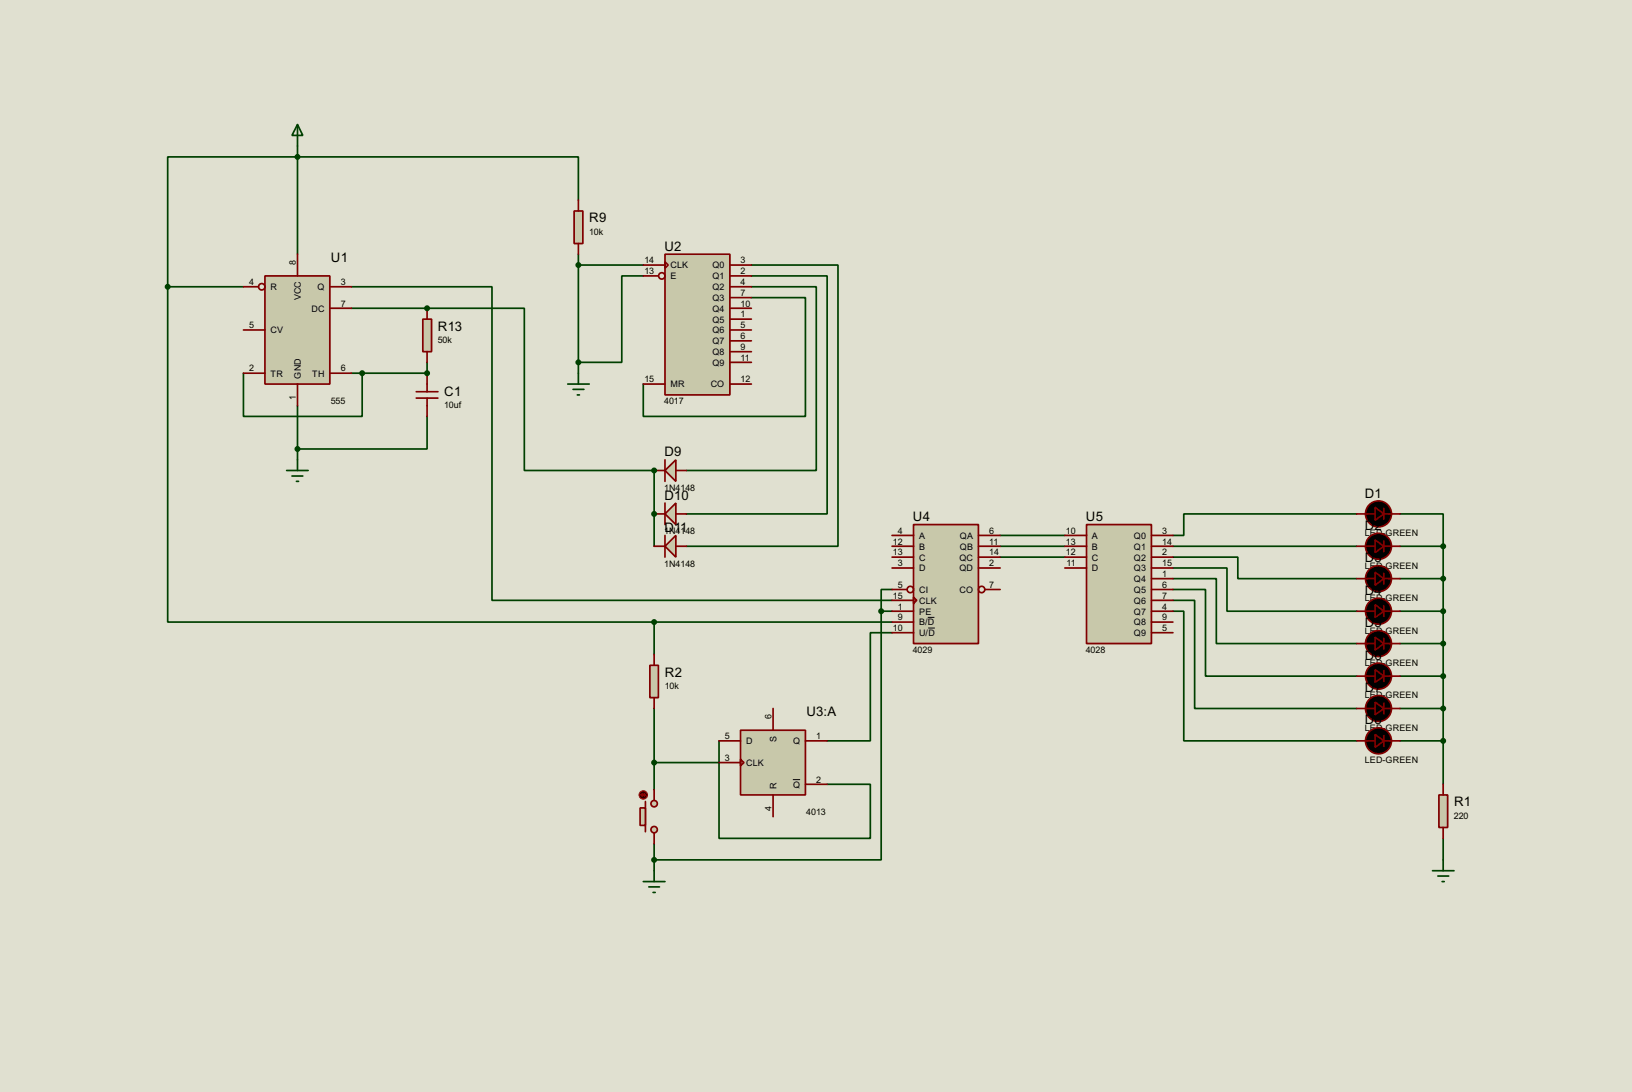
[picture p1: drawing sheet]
<svg xmlns="http://www.w3.org/2000/svg" width="383mm" height="256mm" viewBox="0 0 383 256" stroke-linecap="round" stroke-linejoin="round" font-family="sans-serif">
<path d="M0 0h383.5v256.5h-383.5z" fill="#e0e0d0"/>
<g fill="none" stroke="#004000" stroke-width=".4">
<path d="M69.9 34.3v25.4M135.9 47v-10.1h-96.5v30.5h17.8M82.6 67.4h33v73.6h94M176.6 69.9h12.7v27.9h-38.1v-7.6M100.4 85.1v2.6M235 125.8h15.2M235 128.3h15.2M235 130.9h15.2M275.6 130.9h15.3v5h27.9M275.6 133.4h12.7v10.2h30.5M275.6 135.9h10.2v15.3h33M275.6 138.5h7.7v20.3h35.5"/>
<path d="M275.6 128.3h43.2M318.8 120.7h-40.6v5.1h-2.6M329 120.7h10.1v7.6M329 128.3h10.1M329 135.9h10.1M339.1 128.3v38.1h-10.1M209.6 148.6h-5.1v25.4h-10.1M275.6 141h5.1v25.4h38.1M275.6 143.6h2.6v30.4h40.6M329 158.8h10.1M329 151.2h10.1M329 143.6h10.1"/>
<path d="M169 174v22.9h35.5v-12.7h-10.1"/>
</g>
<circle cx="100.4" cy="87.7" r=".2" fill="#004000"/>
<path d="M82.6 72.4h17.8M57.2 87.7v10.1h27.9v-10.1M69.9 95.3v12.7M82.6 87.7h17.8M100.4 97.8v7.7h-30.5M329 174h10.1M339.1 166.4v17.8M339.1 196.9v5.1" fill="none" stroke="#004000" stroke-width=".4"/>
<circle cx="100.4" cy="72.4" r=".2" fill="#004000"/>
<path d="M100.4 72.4h22.8v38.1h30.5" fill="none" stroke="#004000" stroke-width=".4"/>
<circle cx="153.7" cy="110.5" r=".2" fill="#004000"/>
<path d="M153.7 110.5v10.2" fill="none" stroke="#004000" stroke-width=".4"/>
<circle cx="153.7" cy="120.7" r=".2" fill="#004000"/>
<g fill="none" stroke="#004000" stroke-width=".4">
<path d="M135.9 59.7v28M39.4 67.4v78.7h114.3M135.9 62.3h15.3M151.2 64.8h-5.1v20.3h-10.2M176.6 67.4h15.2v43.1h-30.5M176.6 64.8h17.8v55.9h-33.1M176.6 62.3h20.3v66h-35.6M153.7 120.7v7.6M209.6 138.5h-2.5v5.1M153.7 146.1v7.6M153.7 146.1h55.9M207.1 143.6v58.4h-53.4"/>
<path d="M207.1 143.6h2.5M153.7 166.4v19.1M153.7 179.1h15.3M153.7 198.2v6.3"/>
</g>
<path d="M62.3 64.8h15.2v25.4h-15.2z" fill="#c8c8aa" stroke="#800000" stroke-width=".4"/>
<g fill="none" stroke="#800000" stroke-width=".4">
<path d="M69.9 59.7v5.1M57.2 67.4h3.6M57.2 77.5h5.1M77.5 67.4h5.1M77.5 72.4h5.1M57.2 87.7h5.1M69.9 90.2v5.1M77.5 87.7h5.1"/>
<circle cx="61.5" cy="67.4" r=".75"/>
</g>
<path d="M156.3 59.7h15.2v33.1h-15.2z" fill="#c8c8aa" stroke="#800000" stroke-width=".4"/>
<g fill="none" stroke="#800000" stroke-width=".4">
<path d="M151.2 62.3h5.1M151.2 64.8h3.5M156.3 61.5l.7 .8-.7 .7zM171.5 62.3h5.1M171.5 64.8h5.1M171.5 67.4h5.1M171.5 69.9h5.1M171.5 72.4h5.1M171.5 75h5.1M171.5 77.5h5.1M151.2 90.2h5.1M171.5 90.2h5.1"/>
<path d="M171.5 80.1h5.1M171.5 82.6h5.1M171.5 85.1h5.1"/>
<circle cx="155.5" cy="64.8" r=".75"/>
</g>
<path d="M174 171.5h15.3v15.2h-15.3z" fill="#c8c8aa" stroke="#800000" stroke-width=".4"/>
<path d="M169 174h5M169 179.1h5M174 178.4l.8 .7-.8 .8zM181.7 166.4v5.1M189.3 174h5.1M181.7 186.7v5.1M189.3 184.2h5.1" fill="none" stroke="#800000" stroke-width=".4"/>
<path d="M186.3 183.1h1.7" fill="none" stroke="#000" stroke-width=".23"/>
<path d="M214.7 123.2h15.2v28h-15.2z" fill="#c8c8aa" stroke="#800000" stroke-width=".4"/>
<g fill="none" stroke="#800000" stroke-width=".4">
<path d="M209.6 125.8h5.1M209.6 128.3h5.1M209.6 130.9h5.1M209.6 133.4h5.1M209.6 138.5h3.6M229.9 125.8h5.1M229.9 128.3h5.1M229.9 130.9h5.1M229.9 133.4h5.1M231.4 138.5h3.6M209.6 141h5.1M209.6 143.6h5.1"/>
<path d="M209.6 146.1h5.1M209.6 148.6h5.1M214.7 140.3l.7 .7-.7 .8z"/>
<circle cx="213.9" cy="138.5" r=".75"/>
<circle cx="230.6" cy="138.5" r=".75"/>
</g>
<path d="M218 145h1.6M218.1 147.5h1.6" fill="none" stroke="#000" stroke-width=".23"/>
<path d="M255.3 123.2h15.3v28h-15.3z" fill="#c8c8aa" stroke="#800000" stroke-width=".4"/>
<g fill="none" stroke="#800000" stroke-width=".4">
<path d="M325.2 119.4v2.6M250.2 125.8h5.1M250.2 128.3h5.1M250.2 130.9h5.1M250.2 133.4h5.1M270.6 125.8h5M270.6 128.3h5M270.6 130.9h5M270.6 133.4h5M270.6 135.9h5M270.6 138.5h5M318.8 128.3h4.3"/>
<path d="M318.8 135.9h4.3M318.8 120.7h4.3M325.2 128.3h3.8M325.2 135.9h3.8M325.2 127.1v2.5M325.2 134.7v2.5M325.2 120.7h3.8M270.6 141h5M270.6 143.6h5M270.6 146.1h5M270.6 148.6h5M318.8 143.6h4.3"/>
<path d="M318.8 151.2h4.3M318.8 158.8h4.3M325.2 143.6h3.8M325.2 142.3v2.5M325.2 149.9v2.6M325.2 157.5v2.6M325.2 151.2h3.8M325.2 158.8h3.8M318.8 166.4h4.3M318.8 174h4.3M325.2 165.2v2.5M325.2 172.8v2.5"/>
<path d="M325.2 166.4h3.8M325.2 174h3.8"/>
</g>
<g fill="#000" stroke="#800000" stroke-width=".4">
<path d="M323.1 119.2l2.1 1.5-2.1 1.5zM323.1 126.8l2.1 1.5-2.1 1.5zM323.1 134.4l2.1 1.5-2.1 1.6zM323.1 142l2.1 1.6-2.1 1.5zM323.1 149.7l2.1 1.5-2.1 1.5zM323.1 157.3l2.1 1.5-2.1 1.5zM323.1 164.9l2.1 1.5-2.1 1.5zM323.1 172.5l2.1 1.5-2.1 1.6z"/>
<circle cx="323.9" cy="120.7" r="3.1"/>
<circle cx="323.9" cy="128.3" r="3.1"/>
<circle cx="323.9" cy="135.9" r="3.1"/>
<circle cx="323.9" cy="143.6" r="3.1"/>
<circle cx="323.9" cy="151.2" r="3.1"/>
<circle cx="323.9" cy="158.8" r="3.1"/>
<circle cx="323.9" cy="174" r="3.1"/>
<circle cx="323.9" cy="166.4" r="3.1"/>
</g>
<path d="M69.9 29.3l1.3 2.5h-2.6zM69.9 29.3v5M336.6 204.5h5.1M337.9 205.8h2.5M338.9 207.1h.5M339.1 202v2.5" fill="none" stroke="#004000" stroke-width=".4"/>
<g fill="#004000" stroke="#004000" stroke-width=".4">
<circle cx="339.1" cy="166.4" r=".5"/>
<circle cx="339.1" cy="158.8" r=".5"/>
<circle cx="339.1" cy="151.2" r=".5"/>
<circle cx="339.1" cy="143.6" r=".5"/>
<circle cx="339.1" cy="135.9" r=".5"/>
<circle cx="339.1" cy="128.3" r=".5"/>
</g>
<path d="M134.9 49.6h2.1v7.6h-2.1z" fill="#c8c8aa" stroke="#800000" stroke-width=".4"/>
<path d="M135.9 47v2.6M135.9 57.2v2.5" fill="none" stroke="#800000" stroke-width=".4"/>
<path d="M133.4 90.2h5.1M134.7 91.5h2.5M135.7 92.8h.5M135.9 87.7v2.5" fill="none" stroke="#004000" stroke-width=".4"/>
<path d="M156.3 110.5l2.5-2.5v5.1z" fill="#c8c8aa" stroke="#800000" stroke-width=".4"/>
<path d="M153.7 110.5h2.6M156.3 108v5.1M158.8 110.5h2.5" fill="none" stroke="#800000" stroke-width=".4"/>
<path d="M156.3 120.7l2.5-2.5v5z" fill="#c8c8aa" stroke="#800000" stroke-width=".4"/>
<path d="M156.3 118.2v5M153.7 120.7h2.6M158.8 120.7h2.5" fill="none" stroke="#800000" stroke-width=".4"/>
<path d="M156.3 128.3l2.5-2.5v5.1z" fill="#c8c8aa" stroke="#800000" stroke-width=".4"/>
<path d="M153.7 128.3h2.6M156.3 125.8v5.1M158.8 128.3h2.5" fill="none" stroke="#800000" stroke-width=".4"/>
<g fill="#004000" stroke="#004000" stroke-width=".4">
<circle cx="69.9" cy="36.9" r=".5"/>
<circle cx="39.4" cy="67.4" r=".5"/>
</g>
<path d="M99.4 75h2v7.6h-2z" fill="#c8c8aa" stroke="#800000" stroke-width=".4"/>
<path d="M100.4 72.4v2.6M97.8 92h5.1M97.8 93.5h5.1M100.4 82.6v2.5M100.4 87.7v4.3M100.4 93.5v4.3" fill="none" stroke="#800000" stroke-width=".4"/>
<path d="M67.4 110.5h5M68.6 111.8h2.6M69.7 113.1h.5M69.9 108v2.5" fill="none" stroke="#004000" stroke-width=".4"/>
<g fill="#004000" stroke="#004000" stroke-width=".4">
<circle cx="100.3" cy="87.7" r=".5"/>
<circle cx="85.1" cy="87.7" r=".5"/>
</g>
<path d="M338.1 186.7h2.1v7.7h-2.1z" fill="#c8c8aa" stroke="#800000" stroke-width=".4"/>
<path d="M339.1 184.2v2.5M339.1 194.4v2.5" fill="none" stroke="#800000" stroke-width=".4"/>
<g fill="#004000" stroke="#004000" stroke-width=".4">
<circle cx="339.1" cy="174" r=".5"/>
<circle cx="69.9" cy="105.5" r=".5"/>
<circle cx="100.3" cy="72.4" r=".5"/>
<circle cx="153.7" cy="110.5" r=".5"/>
<circle cx="153.7" cy="120.7" r=".5"/>
</g>
<path d="M152.7 156.3h2v7.6h-2z" fill="#c8c8aa" stroke="#800000" stroke-width=".4"/>
<path d="M153.7 153.7v2.6M153.7 163.9v2.5" fill="none" stroke="#800000" stroke-width=".4"/>
<g fill="#c8c8aa" stroke="#800000" stroke-width=".4">
<circle cx="153.7" cy="188.8" r=".75"/>
<circle cx="153.7" cy="194.9" r=".75"/>
</g>
<path d="M151.7 188.3v7.1" fill="none" stroke="#800000" stroke-width=".4"/>
<path d="M150.4 189.8h1.3v4.1h-1.3z" fill="#c8c8aa" stroke="#800000" stroke-width=".4"/>
<path d="M153.7 185.5v2.5M153.7 195.6v2.6" fill="none" stroke="#800000" stroke-width=".4"/>
<circle cx="151.1" cy="186.7" r="1" fill="#400000" stroke="#f00" stroke-width=".23"/>
<path d="M150.7 186.7h1M150.7 186.7l.2 .3M150.9 186.5l-.2 .2M151.4 186.5l.3 .2M151.7 186.7l-.3 .3" fill="none" stroke="#f00" stroke-width=".23"/>
<g fill="#004000" stroke="#004000" stroke-width=".4">
<circle cx="153.7" cy="146.1" r=".5"/>
<circle cx="153.7" cy="179.1" r=".5"/>
<circle cx="153.7" cy="202" r=".5"/>
<circle cx="207" cy="143.6" r=".5"/>
<circle cx="135.9" cy="62.3" r=".5"/>
<circle cx="135.9" cy="85.1" r=".5"/>
</g>
<path d="M151.2 207.1h5.1M152.5 208.3h2.5M153.5 209.6h.5M153.7 204.5v2.6" fill="none" stroke="#004000" stroke-width=".4"/>
<g font-size="3.5">
<text x="138.5" y="52.2">R9</text>
<text x="156.1" y="58.9">U2</text>
<text x="77.8" y="61.4">U1</text>
<text x="102.9" y="77.6">R13</text>
<text x="104.4" y="92.9">C1</text>
<text x="156.1" y="107.2">D9</text>
<text x="156.1" y="117.4">D10</text>
<text x="320.7" y="116.9">D1</text>
<text x="156.1" y="125">D11</text>
<text x="214.5" y="122.4">U4</text>
<text x="255.2" y="122.4">U5</text>
<text x="320.7" y="124.5">D2</text>
<text x="320.7" y="132.1">D3</text>
<text x="320.7" y="139.7">D4</text>
<text x="320.7" y="147.3">D5</text>
<text x="320.7" y="155">D6</text>
<text x="156.3" y="159">R2</text>
<text x="320.7" y="162.6">D7</text>
<text x="189.5" y="168.2">U3:A</text>
<text x="320.7" y="170.2">D8</text>
<text x="341.7" y="189.4">R1</text>
</g>
<g font-size="2.4">
<text x="138.4" y="55.1">10k</text>
<text x="69.5" y="62.3" transform="rotate(-90 69.5 62.3)">8</text>
<text x="151.4" y="61.9">14</text>
<text x="151.4" y="64.4">13</text>
<text x="157.5" y="63.1">CLK</text>
<text x="157.5" y="65.6">E</text>
<text x="167.4" y="63.1">Q0</text>
<text x="167.4" y="65.6">Q1</text>
<text x="174" y="61.9">3</text>
<text x="174" y="64.4">2</text>
<text x="58.6" y="67">4</text>
<text x="63.6" y="68.1">R</text>
<text x="70.7" y="70.6" transform="rotate(-90 70.7 70.6)">VCC</text>
<text x="74.6" y="68.1">Q</text>
<text x="80.1" y="72">7</text>
<text x="80.1" y="67">3</text>
<text x="167.4" y="68.1">Q2</text>
<text x="167.4" y="70.7">Q3</text>
<text x="174" y="67">4</text>
<text x="174" y="69.5">7</text>
<text x="174" y="72">10</text>
<text x="58.6" y="77.1">5</text>
<text x="73.2" y="73.2">DC</text>
<text x="167.4" y="73.2">Q4</text>
<text x="167.4" y="75.8">Q5</text>
<text x="174" y="74.6">1</text>
<text x="174" y="77.1">5</text>
<text x="63.6" y="78.3">CV</text>
<text x="102.9" y="80.6">50k</text>
<text x="167.4" y="78.3">Q6</text>
<text x="167.4" y="80.8">Q7</text>
<text x="167.4" y="83.4">Q8</text>
<text x="174" y="79.7">6</text>
<text x="174" y="82.2">9</text>
<text x="58.6" y="87.3">2</text>
<text x="63.6" y="88.5">TR</text>
<text x="70.7" y="88.9" transform="rotate(-90 70.7 88.9)">GND</text>
<text x="73.4" y="88.5">TH</text>
<text x="80.1" y="87.3">6</text>
<text x="151.4" y="89.8">15</text>
<text x="167.4" y="85.9">Q9</text>
<text x="174" y="89.8">12</text>
<text x="174" y="84.7">11</text>
<text x="69.5" y="93.9" transform="rotate(-90 69.5 93.9)">1</text>
<text x="77.7" y="95">555</text>
<text x="104.4" y="95.8">10uf</text>
<text x="156.1" y="95">4017</text>
<text x="157.5" y="91">MR</text>
<text x="167" y="91">CO</text>
<text x="156.1" y="115.3">1N4148</text>
<text x="156.1" y="125.4">1N4148</text>
<text x="211" y="125.4">4</text>
<text x="232.5" y="125.4">6</text>
<text x="250.5" y="125.4">10</text>
<text x="273.1" y="125.4">3</text>
<text x="320.7" y="126">LED-GREEN</text>
<text x="209.8" y="127.9">12</text>
<text x="209.8" y="130.5">13</text>
<text x="216" y="126.6">A</text>
<text x="216" y="129.1">B</text>
<text x="216" y="131.7">C</text>
<text x="225.4" y="131.7">QC</text>
<text x="225.5" y="126.6">QA</text>
<text x="225.5" y="129.1">QB</text>
<text x="232.5" y="127.9">11</text>
<text x="232.5" y="130.5">14</text>
<text x="250.5" y="127.9">13</text>
<text x="250.5" y="130.5">12</text>
<text x="256.6" y="126.6">A</text>
<text x="256.6" y="129.1">B</text>
<text x="256.6" y="131.7">C</text>
<text x="266.4" y="126.6">Q0</text>
<text x="266.4" y="129.1">Q1</text>
<text x="266.4" y="131.7">Q2</text>
<text x="273.1" y="127.9">14</text>
<text x="273.1" y="130.5">2</text>
<text x="156.1" y="133.1">1N4148</text>
<text x="211" y="133">3</text>
<text x="216" y="134.2">D</text>
<text x="225.4" y="134.2">QD</text>
<text x="232.5" y="133">2</text>
<text x="250.6" y="133">11</text>
<text x="256.6" y="134.2">D</text>
<text x="266.4" y="134.2">Q3</text>
<text x="266.4" y="136.7">Q4</text>
<text x="273.1" y="133">15</text>
<text x="273.1" y="135.5">1</text>
<text x="320.7" y="133.6">LED-GREEN</text>
<text x="209.8" y="140.6">15</text>
<text x="211" y="138.1">5</text>
<text x="211" y="143.2">1</text>
<text x="216" y="139.3">CI</text>
<text x="216" y="141.8">CLK</text>
<text x="225.4" y="139.3">CO</text>
<text x="232.5" y="138.1">7</text>
<text x="266.4" y="139.3">Q5</text>
<text x="266.4" y="141.8">Q6</text>
<text x="273.1" y="138.1">6</text>
<text x="273.1" y="140.6">7</text>
<text x="273.1" y="143.2">4</text>
<text x="320.7" y="141.2">LED-GREEN</text>
<text x="209.8" y="148.2">10</text>
<text x="211" y="145.7">9</text>
<text x="216" y="144.4">PE</text>
<text x="216" y="146.9">B/D</text>
<text x="216" y="149.4">U/D</text>
<text x="266.4" y="144.4">Q7</text>
<text x="266.4" y="146.9">Q8</text>
<text x="266.4" y="149.4">Q9</text>
<text x="273.1" y="145.7">9</text>
<text x="273.1" y="148.2">5</text>
<text x="320.7" y="148.8">LED-GREEN</text>
<text x="214.5" y="153.4">4029</text>
<text x="255.1" y="153.4">4028</text>
<text x="156.2" y="161.9">10k</text>
<text x="320.7" y="156.4">LED-GREEN</text>
<text x="320.7" y="164.1">LED-GREEN</text>
<text x="170.4" y="173.6">5</text>
<text x="181.3" y="169" transform="rotate(-90 181.3 169)">6</text>
<text x="191.8" y="173.6">1</text>
<text x="320.7" y="171.7">LED-GREEN</text>
<text x="170.4" y="178.7">3</text>
<text x="175.3" y="174.8">D</text>
<text x="175.3" y="179.9">CLK</text>
<text x="182.4" y="174.2" transform="rotate(-90 182.4 174.2)">S</text>
<text x="186.3" y="174.8">Q</text>
<text x="320.7" y="179.3">LED-GREEN</text>
<text x="182.4" y="185.4" transform="rotate(-90 182.4 185.4)">R</text>
<text x="186.3" y="185">Q</text>
<text x="191.8" y="183.8">2</text>
<text x="181.3" y="190.4" transform="rotate(-90 181.3 190.4)">4</text>
<text x="189.4" y="191.5">4013</text>
<text x="341.6" y="192.4">220</text>
</g>
</svg>
